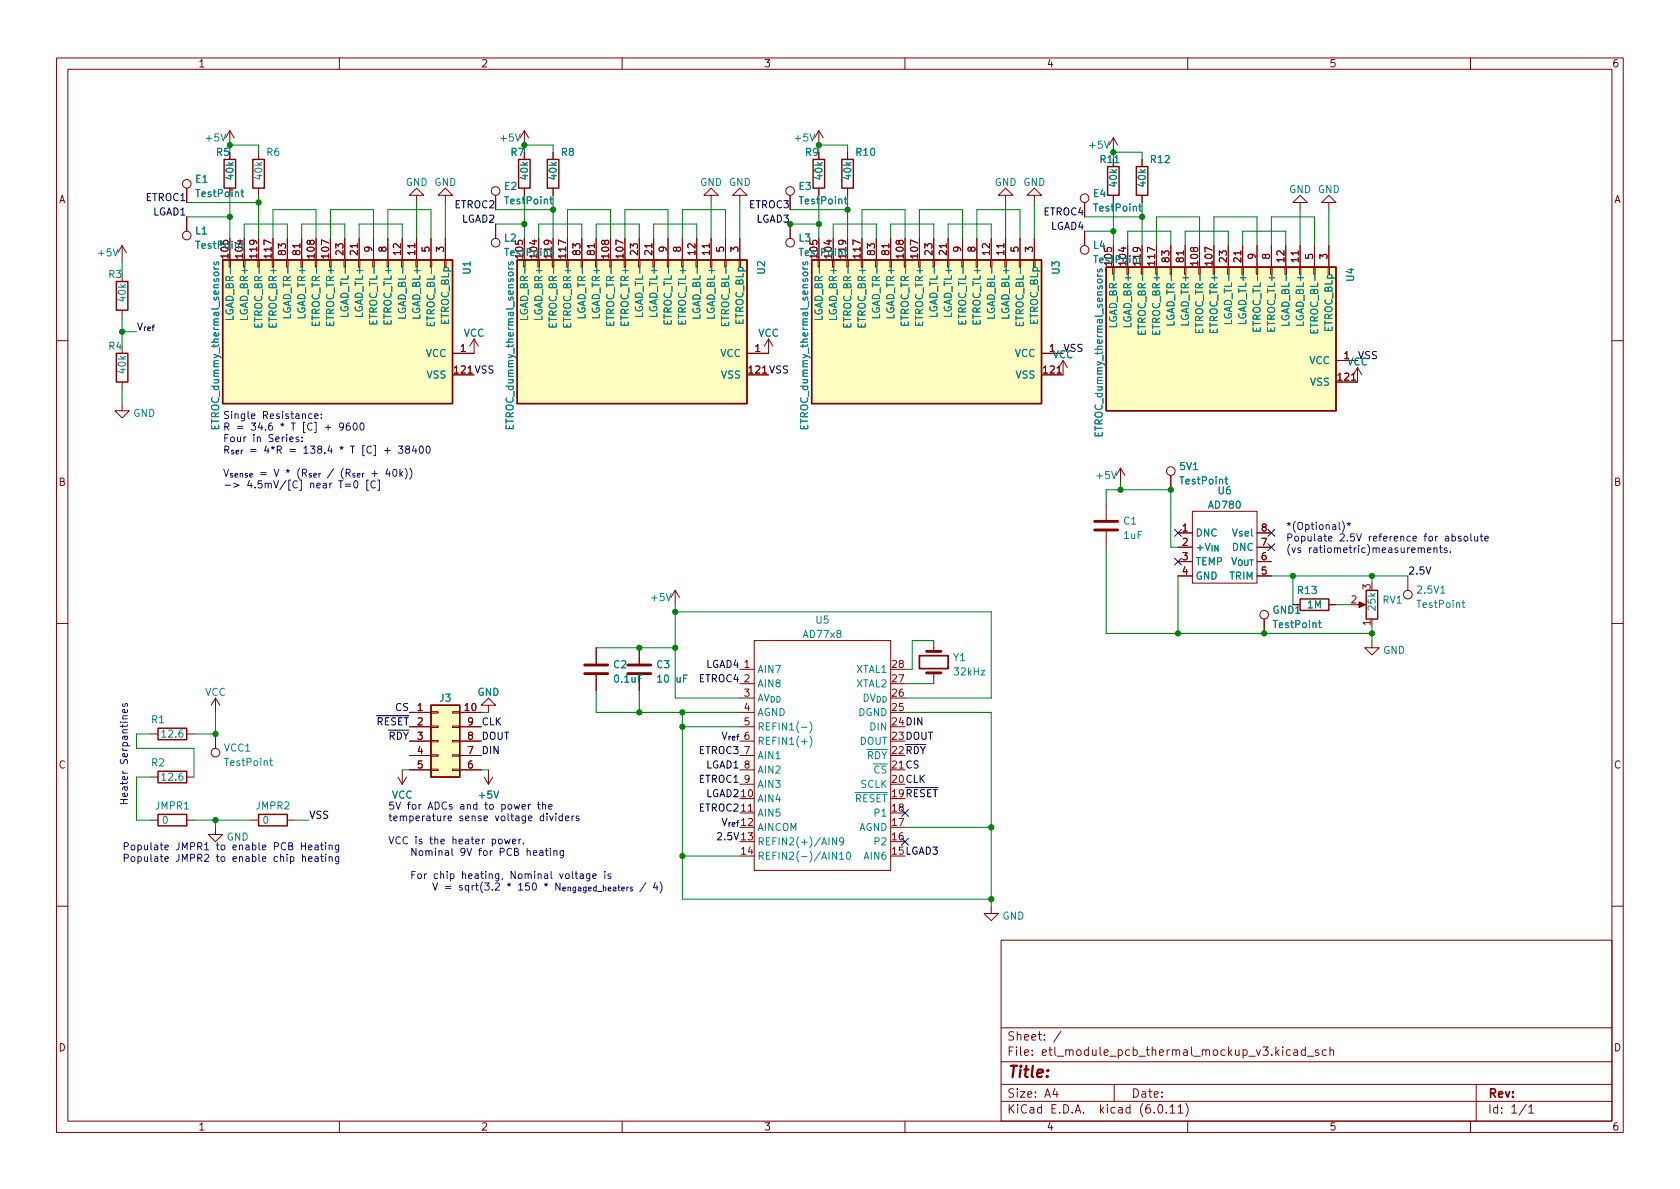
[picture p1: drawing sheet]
<svg xmlns="http://www.w3.org/2000/svg" width="297mm" height="210mm" viewBox="0 0 297 210" stroke-linecap="round" stroke-linejoin="round" font-family="sans-serif">
<g fill="none" stroke="#840000" stroke-width=".18">
<path d="M10 10.2h277v190.1h-277zM12 12.2h273v186.1h-273zM60 10.2v2M110 10.2v2M160 10.2v2M210 10.2v2M260 10.2v2M33 33.3v2.5M33 38.3v2.6M40.6 23.1v2.5M40.6 33.3v1.2M40.6 23.1l-.7 1.3"/>
<path d="M40.6 23.1l.8 1.3M45.7 26.9v1.3M45.7 33.3v1.2M73.7 34.5h1.2l-1.2-1.2-1.3 1.2h1.3v1.3M78.7 34.5h1.3l-1.3-1.2-1.2 1.2h1.2v1.3M87.6 34.5v2.6M87.6 39.6v2.6M92.7 23.1v2.5M92.7 33.3v1.2M92.7 23.1l-.8 1.3M92.7 23.1l.8 1.3M97.8 26.9v1.3"/>
<path d="M97.8 33.3v1.2M125.7 34.5h1.3l-1.3-1.2-1.2 1.2h1.2v1.3M130.8 34.5h1.3l-1.3-1.2-1.3 1.2h1.3v1.3M139.7 34.5v2.6M139.7 39.6v2.6M144.8 23.1v2.5M144.8 33.3v1.2M144.8 23.1l-.8 1.3M144.8 23.1l.7 1.3M149.9 26.9v1.3M149.9 33.3v1.2M177.8 34.5h1.3l-1.3-1.2-1.3 1.2h1.3v1.3"/>
<path d="M182.9 34.5h1.2l-1.2-1.2-1.3 1.2h1.3v1.3M191.8 35.8v2.5M196.8 24.4v2.5M196.8 34.5v1.3M196.8 24.4l-.7 1.2M196.8 24.4l.8 1.2M201.9 28.2v1.3M201.9 34.5v1.3M229.9 35.8h1.2l-1.2-1.3-1.3 1.3h1.3v1.3M234.9 35.8h1.3l-1.3-1.3-1.2 1.3h1.2v1.3M21.6 43.4v2.6M21.6 54.9v1.2"/>
<path d="M21.6 43.4l-.8 1.3M21.6 43.4l.8 1.3M40.5 46h.3v1.2h-.3zM40.6 42.2v3.8M42.4 42.4v.8l-.9-.3M43.1 46h.2v1.2h-.2zM43.2 42.2v3.8M45.6 46h.2v1.2h-.2zM45.7 42.2v3.8M47.9 43l-1.2-.6v.9M48.1 46h.3v1.2h-.3zM48.3 42.2v3.8"/>
<path d="M50.7 46h.2v1.2h-.2zM50.8 42.2v3.8M53 43.1v.7M53.2 46h.3v1.2h-.3zM53.3 42.2v3.8M55.8 46h.2v1.2h-.2zM55.9 42.2v3.8M58.1 43l-1.3-.6v.9M58.3 46h.2v1.2h-.2zM58.4 42.2v3.8M60.8 46h.3v1.2h-.3zM61 42.2v3.8"/>
<path d="M63.2 43.1v.7M63.4 46h.2v1.2h-.2zM63.5 42.2v3.8M65.9 46h.3v1.2h-.3zM66 42.2v3.8M68.5 46h.2v1.2h-.2zM68.6 42.2v3.8M71 46h.2v1.2h-.2zM71.1 42.2v3.8M73.3 43.1v.7M73.5 46h.3v1.2h-.3zM73.7 42.2v3.8"/>
<path d="M76.1 46h.2v1.2h-.2zM76.2 42.2v3.8M78.6 46h.3v1.2h-.3zM78.7 42.2v3.8M83.8 59.9v2.6h-3.8M83.8 59.9l-.7 1.3M83.8 59.9l.8 1.3M92.6 46h.2v1.2h-.2zM92.7 42.2v3.8M94.5 42.4v.8l-.9-.3M95.1 46h.3v1.2h-.3zM95.2 42.2v3.8"/>
<path d="M97.7 46h.2v1.2h-.2zM97.8 42.2v3.8M100 43l-1.3-.6v.9M100.2 46h.3v1.2h-.3zM100.3 42.2v3.8M102.7 46h.3v1.2h-.3zM102.9 42.2v3.8M105.1 43.1v.7M105.3 46h.2v1.2h-.2zM105.4 42.2v3.8M107.8 46h.3v1.2h-.3zM107.9 42.2v3.8"/>
<path d="M110.2 43l-1.3-.6v.9M110.4 46h.2v1.2h-.2zM110.5 42.2v3.8M112.9 46h.3v1.2h-.3zM113 42.2v3.8M115.3 43.1v.7M115.4 46h.3v1.2h-.3zM115.6 42.2v3.8M118 46h.2v1.2h-.2zM118.1 42.2v3.8M120.5 46h.3v1.2h-.3zM120.6 42.2v3.8"/>
<path d="M123.1 46h.2v1.2h-.2zM123.2 42.2v3.8M125.4 43.1v.7M125.6 46h.3v1.2h-.3zM125.7 42.2v3.8M128.1 46h.3v1.2h-.3zM128.3 42.2v3.8M130.7 46h.2v1.2h-.2zM130.8 42.2v3.8M135.9 59.9v2.6h-3.8M135.9 59.9l-.8 1.3M135.9 59.9l.8 1.3"/>
<path d="M144.7 46h.2v1.2h-.2zM144.8 42.2v3.8M146.6 42.4v.8l-.9-.3M147.2 46h.2v1.2h-.2zM147.3 42.2v3.8M149.7 46h.3v1.2h-.3zM149.9 42.2v3.8M152.1 43l-1.3-.6v.9M152.3 46h.2v1.2h-.2zM152.4 42.2v3.8M154.8 46h.3v1.2h-.3zM154.9 42.2v3.8"/>
<path d="M157.2 43.1v.7M157.4 46h.2v1.2h-.2zM157.5 42.2v3.8M159.9 46h.2v1.2h-.2zM160 42.2v3.8M162.2 43l-1.2-.6v.9M162.4 46h.3v1.2h-.3zM162.6 42.2v3.8M165 46h.2v1.2h-.2zM165.1 42.2v3.8M167.3 43.1v.7M167.5 46h.3v1.2h-.3z"/>
<path d="M167.6 42.2v3.8M170.1 46h.2v1.2h-.2zM170.2 42.2v3.8M172.6 46h.2v1.2h-.2zM172.7 42.2v3.8M175.1 46h.3v1.2h-.3zM175.3 42.2v3.8M177.5 43.1v.7M177.7 46h.2v1.2h-.2zM177.8 42.2v3.8M180.2 46h.3v1.2h-.3zM180.3 42.2v3.8"/>
<path d="M182.8 46h.2v1.2h-.2zM182.9 42.2v3.8M191.8 40.9v2.5M196.7 47.2h.3v1.3h-.3zM196.8 43.4v3.8M198.7 43.7v.8l-1-.3M199.3 47.2h.2v1.3h-.2zM199.4 43.4v3.8M201.8 47.2h.3v1.3h-.3zM201.9 43.4v3.8M204.2 44.2l-1.3-.5v.8M204.3 47.2h.3v1.3h-.3z"/>
<path d="M204.5 43.4v3.8M206.9 47.2h.2v1.3h-.2zM207 43.4v3.8M209.2 44.4v.7M209.4 47.2h.3v1.3h-.3zM209.5 43.4v3.8M212 47.2h.2v1.3h-.2zM212.1 43.4v3.8M214.3 44.2l-1.3-.5v.8M214.5 47.2h.3v1.3h-.3zM214.6 43.4v3.8M217 47.2h.3v1.3h-.3z"/>
<path d="M217.2 43.4v3.8M219.4 44.4v.7M219.6 47.2h.2v1.3h-.2zM219.7 43.4v3.8M222.1 47.2h.3v1.3h-.3zM222.2 43.4v3.8M224.7 47.2h.2v1.3h-.2zM224.8 43.4v3.8M227.2 47.2h.3v1.3h-.3zM227.3 43.4v3.8M229.6 44.4v.7M229.7 47.2h.3v1.3h-.3z"/>
<path d="M229.9 43.4v3.8M232.3 47.2h.2v1.3h-.2zM232.4 43.4v3.8M234.8 47.2h.3v1.3h-.3zM234.9 43.4v3.8M10 60.2h2M21.6 71.4v1.2h1.3l-1.3 1.3-1.3-1.3h1.3M21.6 67.6v1.2M80 66.3h3.8M132.1 66.3h3.8M184.1 62.5h3.9M186.9 66h.7"/>
<path d="M188 63.7v2.6h-3.9M188 63.7l-.8 1.3M188 63.7l.7 1.3M236.2 63.7h3.8M239 67.2h.7M240 65v2.6h-3.8M240 65l-.7 1.3M240 65l.8 1.3M285 60.2h2M195.6 89.1v2.8M195.6 94v2.8M198.1 82.8l-.7 1.3"/>
<path d="M198.1 82.8v2.5M198.1 82.8l.8 1.3M207 84.1v2.5M208.3 94.2h2.5M208.3 96.8h2.5M208.3 99.3h2.5M210.8 90.4h11.4v12.7h-11.4zM222.2 94.2h2.6M222.2 96.8h2.6M10 110.2h2M105.4 114.5v2.8M105.4 119.4v2.8"/>
<path d="M113 114.5v2.8M113 119.4v2.8M119.4 104.4l-.8 1.3M119.4 104.4v2.5M119.4 104.4l.7 1.3M130.8 118.4h2.5M133.3 113.3h24.2v40.6h-24.2zM157.5 118.4h2.5M165.1 113.3v1.9M165.1 119v1.9M208.3 101.8h2.5M222.2 101.8h2.6"/>
<path d="M223.5 109.5v2.5M228.6 106.9h1.3M234.9 106.9h1.3M240 106.9h1M242.6 113.3v1.2h1.2l-1.2 1.3-1.3-1.3h1.3M242.6 109.5v1.2M248.9 101.8v2.6M285 110.2h2M26.7 129.8h1.2M26.7 137.4h1.2M33 129.8h1.3M33 137.4h1.3"/>
<path d="M38.1 123.4v2.6M38.1 129.8v2.5M38.1 123.4l-.8 1.3M38.1 123.4l.8 1.3M70.4 137.4l.7 1.3M71.1 136.1v2.6M71.9 137.4l-.8 1.3M72.4 126h3.8M72.4 128.5h3.8M72.4 133.6h3.8M72.4 136.1h3.8M72.4 131.1h3.8"/>
<path d="M76.2 136h1.3v.3h-1.3zM76.2 133.5h1.3v.2h-1.3zM76.2 130.9h1.3v.3h-1.3zM76.2 128.4h1.3v.2h-1.3zM76.2 125.9h1.3v.2h-1.3zM80 136h1.3v.3h-1.3zM80 133.5h1.3v.2h-1.3zM80 130.9h1.3v.3h-1.3zM80 128.4h1.3v.2h-1.3zM80 125.9h1.3v.2h-1.3zM81.3 126h3.8M81.3 128.5h3.8"/>
<path d="M81.3 133.6h3.8M81.3 136.1h3.8M81.3 131.1h3.8M85.6 137.4l.8 1.3M86.4 124.7h1.2l-1.2-1.3-1.3 1.3h1.3v1.3M86.4 136.1v2.6M87.1 137.4l-.7 1.3M130.8 120.9h2.5M130.8 126h2.5M130.8 123.4h2.5M130.8 128.5h2.5M130.8 133.6h2.5"/>
<path d="M130.8 136.1h2.5M130.8 138.7h2.5M157.5 120.9h2.5M157.5 126h2.5M26.7 145h1.2M33 145h1.3M38.1 146.3v1.3h1.3l-1.3 1.2-1.3-1.2h1.3M44.4 145h1.3M50.8 145h1.3M130.8 141.2h2.5M130.8 143.8h2.5M130.8 148.8h2.5"/>
<path d="M130.8 151.4h2.5M132.3 143.4h.7M157.5 143.8h2.5M157.5 148.8h2.5M157.5 146.3h2.5M10 160.2h2M175.3 160.3v1.2h1.2l-1.2 1.3-1.3-1.3h1.3M177 166.3h108v32h-108zM285 160.2h2M60 198.3v2M110 198.3v2M160 198.3v2"/>
<path d="M177 194.8h108M177 191.8h108M177 187.8h108M177 181.8h108M182.5 186.5v.1M182.5 185.7v.1M184.6 183.8v.1M184.6 183v.1M187.6 182.4l-1.3 1.9M197 191.8v3M209.6 195.1a1.72 1.72 0 0 1 0 2.3M210 198.3v2"/>
<path d="M230.8 185.7l-.4-.1-.3 .3v.4l.1 .3h.6M230.8 185.1v1.5M231.1 186.8h1.2M233.1 185.7l-.3-.1-.2 .2v.3l.5 .1v.4h-.5M234.5 185.7l-.4-.1-.3 .3v.4l.1 .3h.6M235.1 185.8l.3-.2 .3 .1 .1 .9M235.1 185.1v1.5M260 198.3v2M261 191.8v6.5M270.3 195.8l.4-.5v1.5M270.3 196.8h.9"/>
<circle cx="33" cy="32.5" r=".76"/>
<circle cx="87.6" cy="33.8" r=".76"/>
<circle cx="139.7" cy="33.8" r=".76"/>
<circle cx="191.8" cy="35" r=".76"/>
<circle cx="33" cy="41.7" r=".76"/>
<circle cx="87.6" cy="42.9" r=".76"/>
<circle cx="139.7" cy="42.9" r=".76"/>
<circle cx="191.8" cy="44.2" r=".76"/>
<circle cx="207" cy="83.3" r=".76"/>
<circle cx="223.5" cy="108.7" r=".76"/>
<circle cx="248.9" cy="105.2" r=".76"/>
<circle cx="38.1" cy="133.1" r=".76"/>
</g>
<g fill="none" stroke="#840000" stroke-width=".25">
<path d="M39.6 28.2h2.1v5.1h-2.1zM44.7 28.2h2v5.1h-2zM91.7 28.2h2v5.1h-2zM96.8 28.2h2v5.1h-2zM143.8 28.2h2v5.1h-2zM148.8 28.2h2.1v5.1h-2.1zM195.8 29.5h2.1v5h-2.1zM200.9 29.5h2v5h-2zM20.6 49.8h2v5.1h-2zM39.4 46h40.6v25.4h-40.6zM91.4 46h40.7v25.4h-40.7zM143.5 46h40.6v25.4h-40.6z"/>
<path d="M195.6 47.2h40.6v25.4h-40.6zM20.6 62.5h2v5.1h-2zM229.9 105.9h5v2h-5zM241.6 104.4h2v5.1h-2zM27.9 128.8h5.1v2h-5.1zM27.9 136.4h5.1v2h-5.1zM76.2 124.7h5.1v12.7h-5.1zM27.9 144h5.1v2h-5.1zM45.7 144h5.1v2h-5.1z"/>
</g>
<g fill="#ffffc2" stroke="#ffffc2" stroke-width=".18">
<path d="M195.6 47.2h40.6v25.4h-40.6z"/>
<path d="M91.4 46h40.7v25.4h-40.7z"/>
<path d="M143.5 46h40.6v25.4h-40.6z"/>
<path d="M39.4 46h40.6v25.4h-40.6z"/>
<path d="M76.2 124.7h5.1v12.7h-5.1z"/>
</g>
<g fill="none" stroke="#008484" stroke-width=".18">
<path d="M39.1 23.7l.4 1.3 .4-1.3M42.6 33.9h.5M42.8 33.5v1.1l.3 .2M91.1 23.7l.5 1.3 .4-1.3M97.2 35.2h.5M97.4 34.8v1.1l.3 .2M143.2 23.7l.4 1.3 .5-1.3M149.3 35.2h.5M149.5 34.8v1.1l.3 .2M195.3 25l.4 1.2 .4-1.2M197.1 28.8h.7M201.4 36.5h.4"/>
<path d="M201.5 36.1v1l.3 .2M20 44l.4 1.3 .5-1.3M37.8 47.2l.3 .4M37.8 47.6h.9M37.9 48.2l.5-.1 .2 .1 .1 .3-.3 .3h-.3l-.3-.3zM37.9 46.4l-.1 .3 .2 .1h.2l.1-.4h.3v.4M40.7 47.4v.9M45.8 47.4v.9M71.2 47.4v.9M76.3 47.4v.9M89.9 47.2l.2 .4M89.9 47.6h.8"/>
<path d="M90 48.2l.5-.1 .2 .1v.3l-.2 .3h-.4l-.2-.3zM90 46.4l-.1 .3 .2 .1h.2l.1-.4h.3v.4M92.8 47.4v.9M97.9 47.4v.9M123.3 47.4v.9M128.4 47.4v.9M142 47.2l.2 .4M142 47.6h.8M142 48.2l.6-.1 .2 .1v.3l-.2 .3h-.4l-.2-.3zM142 46.4v.3l.1 .1h.2l.2-.4h.3v.4M144.9 47.4v.9M150 47.4v.9"/>
<path d="M175.4 47.4v.9M180.4 47.4v.9M194 48.5l.3 .3M194 48.8h.9M194.1 49.5l.5-.1 .2 .1 .1 .3-.3 .2h-.3l-.3-.2zM194.1 47.6l-.1 .3 .2 .2 .2-.1 .1-.4h.3v.5M196.9 48.6v1M202 48.6v1M227.4 48.6v1M232.5 48.6v1M196.5 83.4l.5 1.2 .4-1.2M216.6 84.7h.5"/>
<path d="M216.8 84.3v1.1l.3 .2M113.5 119.4h-.6v1.2M117.8 105l.4 1.2 .5-1.2M148.2 112l-.2-.2v-.2l.2-.1h.4l.1 .2-.1 .2-.5 .2-.1 .2v.2l.2 .2h.2l.3-.2v-.2l-.3-.3M173.5 118.5h.6l-.6 .9h.6M233.1 110.1h.5M233.3 109.7v1.1l.3 .2M254.8 104.9h.7M258.5 106.6h.5M258.7 106.2v1l.3 .2M32.2 129.1l-.3 .1a.86 .86 0 0 0 0 1.2l.4-.2 .1-.4-.3-.2h-.2l-.3 .2M32.2 136.7l-.3 .1a.86 .86 0 0 0 0 1.2l.4-.1 .1-.5-.3-.2h-.2l-.3 .2"/>
<path d="M47.7 134.5h.5M47.9 134.1v1.1l.3 .2M87.3 139.9l.5 1.3 .4-1.3M141.7 128.6h1M143.2 127.6a1.46 1.46 0 0 1 0 2M143.2 130.2a1.46 1.46 0 0 1 0 1.9M155.4 135.6a.6 .6 0 0 0-.8 .4 .6 .6 0 0 0 .6 .7l.2-.1M156.7 135.5l-.5-.1-.2 .2v.3l.5 .3 .2 .3-.3 .2h-.5M147.9 148.1v1.3l-.7-1.3v1.3M147.9 150.7v1.3l-.7-1.3v1.3M148.4 151l.4-.3v1.3M148.4 152h.8"/>
<path d="M149.2 148.7l-.3 .2h-.3l-.2-.2 .2-.5 .3-.1 .2 .2a.84 .84 0 0 1-.3 1.1h-.2M149.8 150.7h.2a.68 .68 0 0 1 .4 .6 .68 .68 0 0 1-.4 .7 .84 .84 0 0 1-.2-1.3zM151.2 140.2h1.2"/>
</g>
<path d="M162.6 115.9h5v2.3h-5z" fill="none" stroke="#840000" stroke-width=".3"/>
<path d="M193.5 93.7h4.1M193.5 92.2h4.1M103.4 119.1h4M103.4 117.6h4M111 119.1h4.1M111 117.6h4.1M163.8 119h2.6M163.8 115.2h2.6" fill="none" stroke="#840000" stroke-width=".51"/>
<path d="M240.3 106.4l1.1 .5-1.1 .5z" fill="#840000" stroke="#840000" stroke-width=".18"/>
<g fill="none" stroke="#0000c2" stroke-width=".18">
<path d="M44.5 73.6l.6-.1-.1-.3h-.4l-.1 .2v.6h.5M55.7 73.6l.6-.1-.1-.3h-.4l-.1 .2v.6h.5M56.8 73.9v.1M56.8 73.2v.2M60.7 75.3l-.2 .3-.4-.1-.1-.2 .1-.4 .4-.1 .2 .1a.84 .84 0 0 1-.3 1.2h-.3M62 78.9h.7M68 79.7h1M70.4 78.9h.8l-.4 .5 .4 .1v.5l-.2 .2-.6-.2M39.7 85.8h1M41.3 85.4l1 .4-1 .4M52.6 85.1a.6 .6 0 0 0-.9 .5 .6 .6 0 0 0 .6 .7l.3-.1M53 84.9h.3v1.8h-.3"/>
<path d="M60.7 82.8a1.46 1.46 0 0 0 0 1.9M68.5 82.9l-.3 .9h.8M234.9 95.2l.6-.1-.1-.2-.3-.1-.2 .2 .1 .6h.4M237.3 92.2a1.46 1.46 0 0 1 0 1.9M238.2 92.5l.3 .2 .3-.2M238.3 92.9l.2-.2 .2 .2M238.5 92.4v.3M249.8 95.2l.6-.1v-.2l-.4-.1-.2 .2 .1 .6h.5M252.4 97.3l.6-.1-.1-.3h-.3l-.2 .2v.6h.5M253.5 97l.2-.1h.3l.1 .8M253.5 96.9v.8M254.5 96.9h.5"/>
<path d="M254.7 96.4v1.1l.3 .2M255.8 96.9h-.3l-.2 .2 .1 .1 .4 .2v.3h-.5M256.4 97.6v.1M262.5 95.2l.6-.1v-.2l-.4-.1-.2 .2 .1 .6h.5M21.7 136.4l.2 .3M21.8 124.5l-.1 .3 .2 .1h.2l.1-.4h.3v.4M29.2 149.9l.6-.2-.1-.2-.4-.1-.1 .2v.6h.5M29.2 151.9l.6-.1-.1-.3h-.4l-.1 .2v.6h.5M76.5 156.1l.4 1.3 .5-1.3M78.9 144.3l-.4 .2M79.2 144.7l.6-.1v-.2l-.4-.1-.2 .2 .1 .6h.5M79.9 150v1.1l.2 .2"/>
<path d="M81.7 156.6h-.3l-.2 .1 .1 .2 .4 .1v.3h-.5M81.8 154.6l.2-.1 .3 .1v.8M81.8 154.1v1.3M84.6 150.4h.5M88.4 150.7l.6-.1 .2-.2-.1-.3-.7-.1v1.3M89.7 156.3l.3 .1 .3-.1M89.8 156.7l.2-.3 .2 .3M90 156.1v.3M91.1 154.1v1.3l-.7-1.3v1.3M91.7 156.5l.4-.4v1.3M91.7 157.4h.7M93.2 150.5l.2-.1 .3 .1 .1 .8"/>
<path d="M93.5 144.7l.6-.1-.1-.2-.4-.1-.1 .2v.6h.5M95 142.2h.5M96.2 156.3l.3 .1 .3-.1M96.4 156.7l.1-.3 .2 .3M99 154.5l.3 .9 .3-.9M99 156.1v1.3l-.7-1.3v1.3M99.5 157.2l.5-.1-.1-.2h-.2l-.2 .1 .1 .5h.3M102.3 144.4l-.3-.1-.1 .2v.2l.4 .1v.3h-.4M106.9 154.1v.1M106.9 154.5v.9M108 154.6l-.3-.1-.2 .2v.2l.5 .1v.3h-.5"/>
</g>
<g fill="none" stroke="#008400" stroke-width=".18">
<path d="M33 38.3h7.6M33 35.8h12.7M40.6 26.9v-1.3h5.1v1.3M40.6 34.5v7.7M45.7 34.5v7.7M73.7 35.8v6.4M78.7 35.8v6.4M87.6 39.6h5.1M87.6 37.1h10.2M92.7 26.9v-1.3h5.1v1.3M92.7 34.5v7.7M97.8 34.5v7.7"/>
<path d="M125.7 35.8v6.4M130.8 35.8v6.4M139.7 37.1h10.2M139.7 39.6h5.1M144.8 26.9v-1.3h5.1v1.3M144.8 34.5v7.7M149.9 34.5v7.7M177.8 35.8v6.4M182.9 35.8v6.4M191.8 38.3h10.1M196.8 28.2v-1.3h5.1v1.3M196.8 35.8v7.6"/>
<path d="M201.9 35.8v7.6M229.9 37.1v6.3M234.9 37.1v6.3M21.6 46v2.5M21.6 56.1v5.1M21.6 58.7h2.5M43.2 42.2v-2.6h7.6v2.6M48.3 42.2v-5.1h7.6v5.1M53.3 42.2v-2.6h7.7v2.6M58.4 42.2v-5.1h7.6v5.1M63.5 42.2v-2.6h7.6v2.6M68.6 42.2v-5.1h7.6v5.1"/>
<path d="M95.2 42.2v-2.6h7.7v2.6M100.3 42.2v-5.1h7.6v5.1M105.4 42.2v-2.6h7.6v2.6M110.5 42.2v-5.1h7.6v5.1M115.6 42.2v-2.6h7.6v2.6M120.6 42.2v-5.1h7.7v5.1M147.3 42.2v-2.6h7.6v2.6M152.4 42.2v-5.1h7.6v5.1M157.5 42.2v-2.6h7.6v2.6M162.6 42.2v-5.1h7.6v5.1M167.6 42.2v-2.6h7.7v2.6M172.7 42.2v-5.1h7.6v5.1"/>
<path d="M191.8 40.9h5M199.4 43.4v-2.5h7.6v2.5M204.5 43.4v-5.1h7.6v5.1M209.5 43.4v-2.5h7.7v2.5M214.6 43.4v-5.1h7.6v5.1M219.7 43.4v-2.5h7.6v2.5M224.8 43.4v-5.1h7.6v5.1M21.6 68.8v2.6M195.6 89.1v-2.5h11.4v10.2h1.3M195.6 96.8v15.2h47M198.1 85.3v1.3M105.4 114.5h14"/>
<path d="M119.4 108.2h55.9v15.2h-15.3M119.4 106.9v16.5h11.4M165.1 113.3h-3.8v5.1h-1.3M208.3 101.8v10.2M224.8 101.8h24.1M228.6 101.8v5.1M236.2 106.9h2.6M242.6 101.8v1.3M242.6 110.7v2.6M26.7 129.8h-2.6v2.5h10.2v5.1M26.7 137.4h-2.6v7.6h2.6M38.1 126v3.8h-3.8"/>
<path d="M71.1 136.1h1.3M85.1 126h1.3M85.1 136.1h1.3M105.4 122.2v3.8h25.4M113 122.2v3.8M120.6 126v33h54.7M120.6 128.5h10.2M160 126h15.3v34.3M160 120.9h5.1M34.3 145h10.1M38.1 145v1.3M52.1 145h2.5"/>
<path d="M120.6 151.4h10.2M160 146.3h15.3"/>
</g>
<path d="M207.7 98.7l1.2 1.2M207.7 93.6l1.2 1.2M208.9 98.7l-1.2 1.2M208.9 93.6l-1.2 1.2M224.2 96.2l1.2 1.2M224.2 93.6l1.2 1.2M225.4 96.2l-1.2 1.2M225.4 93.6l-1.2 1.2M159.4 143.1l1.2 1.3M159.4 148.2l1.2 1.2M160.6 143.1l-1.2 1.3M160.6 148.2l-1.2 1.2" fill="none" stroke="#000084" stroke-width=".18"/>
<g fill="#008400" stroke="#008400" stroke-width=".18">
<circle cx="175.3" cy="159" r=".46"/>
<circle cx="175.3" cy="146.3" r=".46"/>
<circle cx="149.9" cy="37.1" r=".46"/>
<circle cx="139.7" cy="39.6" r=".46"/>
<circle cx="144.8" cy="39.6" r=".46"/>
<circle cx="144.8" cy="25.6" r=".46"/>
<circle cx="208.3" cy="112" r=".46"/>
<circle cx="223.5" cy="112" r=".46"/>
<circle cx="228.6" cy="101.8" r=".46"/>
<circle cx="207" cy="86.6" r=".46"/>
<circle cx="242.6" cy="101.8" r=".46"/>
<circle cx="198.1" cy="86.6" r=".46"/>
<circle cx="242.6" cy="112" r=".46"/>
<circle cx="201.9" cy="38.3" r=".46"/>
<circle cx="196.8" cy="40.9" r=".46"/>
<circle cx="196.8" cy="26.9" r=".46"/>
<circle cx="40.6" cy="25.6" r=".46"/>
<circle cx="45.7" cy="35.8" r=".46"/>
<circle cx="92.7" cy="25.6" r=".46"/>
<circle cx="38.1" cy="145" r=".46"/>
<circle cx="38.1" cy="129.8" r=".46"/>
<circle cx="113" cy="126" r=".46"/>
<circle cx="113" cy="114.5" r=".46"/>
<circle cx="119.4" cy="108.2" r=".46"/>
<circle cx="119.4" cy="114.5" r=".46"/>
<circle cx="97.8" cy="37.1" r=".46"/>
<circle cx="92.7" cy="39.6" r=".46"/>
<circle cx="120.6" cy="151.4" r=".46"/>
<circle cx="120.6" cy="126" r=".46"/>
<circle cx="120.6" cy="128.5" r=".46"/>
<circle cx="21.6" cy="58.7" r=".46"/>
<circle cx="40.6" cy="38.3" r=".46"/>
</g>
<text font-size="2.8" fill="#840000" x="178" y="191.2">Title:</text>
<g font-size="2.1" fill="#840000">
<text x="178" y="184.5">Sheet:</text>
<text x="178" y="187.2">File:</text>
<text x="184.4" y="187.2">etl_module_pcb_thermal_mockup_v3.kicad_sch</text>
<text x="178" y="197.4">KiCad</text>
<text x="178" y="194.6">Size:</text>
<text x="184.7" y="194.6">A4</text>
<text x="185.7" y="197.4">E.D.A.</text>
<text x="194.6" y="197.4">kicad</text>
<text x="200" y="194.6">Date:</text>
<text x="201.8" y="197.4">(6.0.11)</text>
<text x="263" y="194.6">Rev:</text>
<text x="263" y="197.4">Id:</text>
<text x="267.1" y="197.4">1/1</text>
</g>
<g font-size="1.8" fill="#840000">
<text x="35" y="12.3">1</text>
<text x="85" y="12.3">2</text>
<text x="135" y="12.3">3</text>
<text x="185" y="12.3">4</text>
<text x="235" y="12.3">5</text>
<text x="285" y="12.3">6</text>
<text x="38.1" y="27.9">R5</text>
<text x="90.2" y="27.9">R7</text>
<text x="142.2" y="27.9">R9</text>
<text x="194.3" y="29.2">R11</text>
<text x="10.4" y="36.3">A</text>
<text x="285.4" y="36.3">A</text>
<text x="45.5" y="46" transform="rotate(-90 45.5 46)">119</text>
<text x="48" y="46" transform="rotate(-90 48 46)">117</text>
<text x="50.5" y="45.3" transform="rotate(-90 50.5 45.3)">83</text>
<text x="53.1" y="45.3" transform="rotate(-90 53.1 45.3)">81</text>
<text x="55.6" y="46" transform="rotate(-90 55.6 46)">108</text>
<text x="58.2" y="46" transform="rotate(-90 58.2 46)">107</text>
<text x="60.7" y="45.3" transform="rotate(-90 60.7 45.3)">23</text>
<text x="63.2" y="45.3" transform="rotate(-90 63.2 45.3)">21</text>
<text x="65.8" y="44.7" transform="rotate(-90 65.8 44.7)">9</text>
<text x="68.3" y="44.7" transform="rotate(-90 68.3 44.7)">8</text>
<text x="70.9" y="45.3" transform="rotate(-90 70.9 45.3)">12</text>
<text x="73.4" y="45.3" transform="rotate(-90 73.4 45.3)">11</text>
<text x="75.9" y="44.7" transform="rotate(-90 75.9 44.7)">5</text>
<text x="78.5" y="44.7" transform="rotate(-90 78.5 44.7)">3</text>
<text x="100.1" y="46" transform="rotate(-90 100.1 46)">117</text>
<text x="102.6" y="45.3" transform="rotate(-90 102.6 45.3)">83</text>
<text x="105.2" y="45.3" transform="rotate(-90 105.2 45.3)">81</text>
<text x="107.7" y="46" transform="rotate(-90 107.7 46)">108</text>
<text x="110.2" y="46" transform="rotate(-90 110.2 46)">107</text>
<text x="112.8" y="45.3" transform="rotate(-90 112.8 45.3)">23</text>
<text x="115.3" y="45.3" transform="rotate(-90 115.3 45.3)">21</text>
<text x="117.9" y="44.7" transform="rotate(-90 117.9 44.7)">9</text>
<text x="120.4" y="44.7" transform="rotate(-90 120.4 44.7)">8</text>
<text x="122.9" y="45.3" transform="rotate(-90 122.9 45.3)">12</text>
<text x="125.5" y="45.3" transform="rotate(-90 125.5 45.3)">11</text>
<text x="128" y="44.7" transform="rotate(-90 128 44.7)">5</text>
<text x="130.6" y="44.7" transform="rotate(-90 130.6 44.7)">3</text>
<text x="152.1" y="46" transform="rotate(-90 152.1 46)">117</text>
<text x="154.7" y="45.3" transform="rotate(-90 154.7 45.3)">83</text>
<text x="157.2" y="45.3" transform="rotate(-90 157.2 45.3)">81</text>
<text x="159.8" y="46" transform="rotate(-90 159.8 46)">108</text>
<text x="162.3" y="46" transform="rotate(-90 162.3 46)">107</text>
<text x="164.8" y="45.3" transform="rotate(-90 164.8 45.3)">23</text>
<text x="167.4" y="45.3" transform="rotate(-90 167.4 45.3)">21</text>
<text x="169.9" y="44.7" transform="rotate(-90 169.9 44.7)">9</text>
<text x="172.5" y="44.7" transform="rotate(-90 172.5 44.7)">8</text>
<text x="175" y="45.3" transform="rotate(-90 175 45.3)">12</text>
<text x="177.5" y="45.3" transform="rotate(-90 177.5 45.3)">11</text>
<text x="180.1" y="44.7" transform="rotate(-90 180.1 44.7)">5</text>
<text x="182.6" y="44.7" transform="rotate(-90 182.6 44.7)">3</text>
<text x="204.2" y="47.2" transform="rotate(-90 204.2 47.2)">117</text>
<text x="206.8" y="46.6" transform="rotate(-90 206.8 46.6)">83</text>
<text x="209.3" y="46.6" transform="rotate(-90 209.3 46.6)">81</text>
<text x="211.8" y="47.2" transform="rotate(-90 211.8 47.2)">108</text>
<text x="214.4" y="47.2" transform="rotate(-90 214.4 47.2)">107</text>
<text x="216.9" y="46.6" transform="rotate(-90 216.9 46.6)">23</text>
<text x="219.5" y="46.6" transform="rotate(-90 219.5 46.6)">21</text>
<text x="222" y="46" transform="rotate(-90 222 46)">9</text>
<text x="224.5" y="46" transform="rotate(-90 224.5 46)">8</text>
<text x="227.1" y="46.6" transform="rotate(-90 227.1 46.6)">12</text>
<text x="229.6" y="46.6" transform="rotate(-90 229.6 46.6)">11</text>
<text x="232.2" y="46" transform="rotate(-90 232.2 46)">5</text>
<text x="234.7" y="46" transform="rotate(-90 234.7 46)">3</text>
<text x="81.2" y="62.2">1</text>
<text x="133.3" y="62.2">1</text>
<text x="185.4" y="62.2">1</text>
<text x="237.4" y="63.5">1</text>
<text x="80" y="66">121 VSS</text>
<text x="80" y="66">121</text>
<text x="132.1" y="66">121 VSS</text>
<text x="132.1" y="66">121</text>
<text x="184.2" y="66">121</text>
<text x="236.2" y="67.3">121</text>
<text x="10.3" y="86.3">B</text>
<text x="285.3" y="86.3">B</text>
<text x="208.9" y="94">1</text>
<text x="222.8" y="94">8</text>
<text x="208.9" y="96.5">2</text>
<text x="208.9" y="99.1">3</text>
<text x="208.9" y="101.6">4</text>
<text x="222.8" y="101.6">5</text>
<text x="222.8" y="99.1">6</text>
<text x="222.8" y="96.5">7</text>
<text x="238.7" y="106.7">2</text>
<text x="242.3" y="104.4" transform="rotate(-90 242.3 104.4)">3</text>
<text x="242.3" y="110.8" transform="rotate(-90 242.3 110.8)">1</text>
<text x="131.4" y="118.1">1</text>
<text x="157.5" y="118.1">28</text>
<text x="73.6" y="125.7">1</text>
<text x="81.9" y="125.7">10</text>
<text x="131.4" y="120.6">2</text>
<text x="131.4" y="123.2">3</text>
<text x="131.4" y="125.7">4</text>
<text x="157.5" y="125.7">25</text>
<text x="157.5" y="123.2">26</text>
<text x="157.5" y="120.6">27</text>
<text x="73.6" y="128.3">2</text>
<text x="73.6" y="130.8">3</text>
<text x="82.5" y="130.8">8</text>
<text x="82.5" y="128.3">9</text>
<text x="131.4" y="128.3">5</text>
<text x="131.4" y="130.8">6</text>
<text x="10.3" y="136.3">C</text>
<text x="73.6" y="133.3">4</text>
<text x="73.6" y="135.9">5</text>
<text x="82.5" y="135.9">6</text>
<text x="82.5" y="133.3">7</text>
<text x="131.4" y="133.3">7</text>
<text x="131.4" y="135.9">8</text>
<text x="285.3" y="136.3">C</text>
<text x="131.4" y="138.4">9</text>
<text x="151.1" y="142.2">~{RESET}</text>
<text x="157.5" y="143.5">18</text>
<text x="157.5" y="148.6">16</text>
<text x="157.5" y="146">17</text>
<text x="130.8" y="151.1">14</text>
<text x="10.3" y="186.3">D</text>
<text x="285.3" y="186.3">D</text>
<text x="35" y="200.3">1</text>
<text x="85" y="200.3">2</text>
<text x="135" y="200.3">3</text>
<text x="185" y="200.3">4</text>
<text x="235" y="200.3">5</text>
<text x="285" y="200.3">6</text>
</g>
<g font-size="1.8" fill="#008484">
<text x="36.1" y="25.4">+5V</text>
<text x="47" y="27.9">R6</text>
<text x="88.2" y="25.4">+5V</text>
<text x="99.1" y="27.9">R8</text>
<text x="140.2" y="25.4">+5V</text>
<text x="151.1" y="27.9">R10</text>
<text x="192.3" y="26.7">+5V</text>
<text x="203.2" y="29.2">R12</text>
<text x="34.4" y="32.7">E1</text>
<text x="34.4" y="35.2">TestPoint</text>
<text x="41.7" y="32" transform="rotate(-90 41.7 32)">40k</text>
<text x="46.7" y="32" transform="rotate(-90 46.7 32)">40k</text>
<text x="71.6" y="33.3">GND GND</text>
<text x="89" y="34">E2</text>
<text x="93.7" y="32" transform="rotate(-90 93.7 32)">40k</text>
<text x="98.8" y="32" transform="rotate(-90 98.8 32)">40k</text>
<text x="123.7" y="33.3">GND GND</text>
<text x="141.1" y="34">E3</text>
<text x="145.8" y="32" transform="rotate(-90 145.8 32)">40k</text>
<text x="150.9" y="32" transform="rotate(-90 150.9 32)">40k</text>
<text x="175.8" y="33.3">GND GND</text>
<text x="193.2" y="35.2">E4</text>
<text x="197.9" y="33.3" transform="rotate(-90 197.9 33.3)">40k</text>
<text x="203" y="33.3" transform="rotate(-90 203 33.3)">40k</text>
<text x="227.9" y="34.5">GND GND</text>
<text x="34.4" y="41.8">L1</text>
<text x="89" y="36.5">TestPoint</text>
<text x="141.1" y="36.5">TestPoint</text>
<text x="193.2" y="37.8">TestPoint</text>
<text x="17" y="45.7">+5V</text>
<text x="34.4" y="44.4">TestPoint</text>
<text x="40.4" y="46" transform="rotate(-90 40.4 46)">105</text>
<text x="42.9" y="46" transform="rotate(-90 42.9 46)">104</text>
<text x="89" y="43.1">L2</text>
<text x="89" y="45.6">TestPoint</text>
<text x="92.5" y="46" transform="rotate(-90 92.5 46)">105</text>
<text x="95" y="46" transform="rotate(-90 95 46)">104</text>
<text x="97.5" y="46" transform="rotate(-90 97.5 46)">119</text>
<text x="141.1" y="43.1">L3</text>
<text x="141.1" y="45.6">TestPoint</text>
<text x="144.5" y="46" transform="rotate(-90 144.5 46)">105</text>
<text x="147.1" y="46" transform="rotate(-90 147.1 46)">104</text>
<text x="149.6" y="46" transform="rotate(-90 149.6 46)">119</text>
<text x="193.2" y="44.4">L4</text>
<text x="193.2" y="46.9">TestPoint</text>
<text x="196.6" y="47.2" transform="rotate(-90 196.6 47.2)">105</text>
<text x="199.1" y="47.2" transform="rotate(-90 199.1 47.2)">104</text>
<text x="201.7" y="47.2" transform="rotate(-90 201.7 47.2)">119</text>
<text x="19.1" y="49.5">R3</text>
<text x="22.6" y="53.6" transform="rotate(-90 22.6 53.6)">40k</text>
<text x="83.6" y="48.7" transform="rotate(-90 83.6 48.7)">U1</text>
<text x="135.6" y="48.7" transform="rotate(-90 135.6 48.7)">U2</text>
<text x="187.7" y="48.7" transform="rotate(-90 187.7 48.7)">U3</text>
<text x="239.8" y="49.9" transform="rotate(-90 239.8 49.9)">U4</text>
<text x="41.7" y="56.9" transform="rotate(-90 41.7 56.9)">LGAD_BR-</text>
<text x="44.2" y="56.9" transform="rotate(-90 44.2 56.9)">LGAD_BR+</text>
<text x="46.7" y="58.2" transform="rotate(-90 46.7 58.2)">ETROC_BR-</text>
<text x="49.3" y="58.2" transform="rotate(-90 49.3 58.2)">ETROC_BR+</text>
<text x="51.8" y="56.6" transform="rotate(-90 51.8 56.6)">LGAD_TR-</text>
<text x="54.4" y="56.6" transform="rotate(-90 54.4 56.6)">LGAD_TR+</text>
<text x="56.9" y="57.9" transform="rotate(-90 56.9 57.9)">ETROC_TR-</text>
<text x="59.4" y="57.9" transform="rotate(-90 59.4 57.9)">ETROC_TR+</text>
<text x="62" y="56.3" transform="rotate(-90 62 56.3)">LGAD_TL-</text>
<text x="64.5" y="56.3" transform="rotate(-90 64.5 56.3)">LGAD_TL+</text>
<text x="67.1" y="57.7" transform="rotate(-90 67.1 57.7)">ETROC_TL-</text>
<text x="69.6" y="57.7" transform="rotate(-90 69.6 57.7)">ETROC_TL+</text>
<text x="72.1" y="56.6" transform="rotate(-90 72.1 56.6)">LGAD_BL-</text>
<text x="74.7" y="56.6" transform="rotate(-90 74.7 56.6)">LGAD_BL+</text>
<text x="77.2" y="58" transform="rotate(-90 77.2 58)">ETROC_BL-</text>
<text x="79.8" y="57.5" transform="rotate(-90 79.8 57.5)">ETROC_BLp</text>
<text x="81.9" y="59.9">VCC</text>
<text x="93.7" y="56.9" transform="rotate(-90 93.7 56.9)">LGAD_BR-</text>
<text x="96.3" y="56.9" transform="rotate(-90 96.3 56.9)">LGAD_BR+</text>
<text x="98.8" y="58.2" transform="rotate(-90 98.8 58.2)">ETROC_BR-</text>
<text x="101.4" y="58.2" transform="rotate(-90 101.4 58.2)">ETROC_BR+</text>
<text x="103.9" y="56.6" transform="rotate(-90 103.9 56.6)">LGAD_TR-</text>
<text x="106.4" y="56.6" transform="rotate(-90 106.4 56.6)">LGAD_TR+</text>
<text x="109" y="57.9" transform="rotate(-90 109 57.9)">ETROC_TR-</text>
<text x="111.5" y="57.9" transform="rotate(-90 111.5 57.9)">ETROC_TR+</text>
<text x="114.1" y="56.3" transform="rotate(-90 114.1 56.3)">LGAD_TL-</text>
<text x="116.6" y="56.3" transform="rotate(-90 116.6 56.3)">LGAD_TL+</text>
<text x="119.1" y="57.7" transform="rotate(-90 119.1 57.7)">ETROC_TL-</text>
<text x="121.7" y="57.7" transform="rotate(-90 121.7 57.7)">ETROC_TL+</text>
<text x="124.2" y="56.6" transform="rotate(-90 124.2 56.6)">LGAD_BL-</text>
<text x="126.8" y="56.6" transform="rotate(-90 126.8 56.6)">LGAD_BL+</text>
<text x="129.3" y="58" transform="rotate(-90 129.3 58)">ETROC_BL-</text>
<text x="131.8" y="57.5" transform="rotate(-90 131.8 57.5)">ETROC_BLp</text>
<text x="134" y="59.9">VCC</text>
<text x="145.8" y="56.9" transform="rotate(-90 145.8 56.9)">LGAD_BR-</text>
<text x="148.3" y="56.9" transform="rotate(-90 148.3 56.9)">LGAD_BR+</text>
<text x="150.9" y="58.2" transform="rotate(-90 150.9 58.2)">ETROC_BR-</text>
<text x="153.4" y="58.2" transform="rotate(-90 153.4 58.2)">ETROC_BR+</text>
<text x="156" y="56.6" transform="rotate(-90 156 56.6)">LGAD_TR-</text>
<text x="158.5" y="56.6" transform="rotate(-90 158.5 56.6)">LGAD_TR+</text>
<text x="161" y="57.9" transform="rotate(-90 161 57.9)">ETROC_TR-</text>
<text x="163.6" y="57.9" transform="rotate(-90 163.6 57.9)">ETROC_TR+</text>
<text x="166.1" y="56.3" transform="rotate(-90 166.1 56.3)">LGAD_TL-</text>
<text x="168.7" y="56.3" transform="rotate(-90 168.7 56.3)">LGAD_TL+</text>
<text x="171.2" y="57.7" transform="rotate(-90 171.2 57.7)">ETROC_TL-</text>
<text x="173.7" y="57.7" transform="rotate(-90 173.7 57.7)">ETROC_TL+</text>
<text x="176.3" y="56.6" transform="rotate(-90 176.3 56.6)">LGAD_BL-</text>
<text x="178.8" y="56.6" transform="rotate(-90 178.8 56.6)">LGAD_BL+</text>
<text x="181.4" y="58" transform="rotate(-90 181.4 58)">ETROC_BL-</text>
<text x="183.9" y="57.5" transform="rotate(-90 183.9 57.5)">ETROC_BLp</text>
<text x="197.9" y="58.1" transform="rotate(-90 197.9 58.1)">LGAD_BR-</text>
<text x="200.4" y="58.1" transform="rotate(-90 200.4 58.1)">LGAD_BR+</text>
<text x="203" y="59.5" transform="rotate(-90 203 59.5)">ETROC_BR-</text>
<text x="205.5" y="59.5" transform="rotate(-90 205.5 59.5)">ETROC_BR+</text>
<text x="208" y="57.8" transform="rotate(-90 208 57.8)">LGAD_TR-</text>
<text x="210.6" y="57.8" transform="rotate(-90 210.6 57.8)">LGAD_TR+</text>
<text x="213.1" y="59.2" transform="rotate(-90 213.1 59.2)">ETROC_TR-</text>
<text x="215.7" y="59.2" transform="rotate(-90 215.7 59.2)">ETROC_TR+</text>
<text x="218.2" y="57.6" transform="rotate(-90 218.2 57.6)">LGAD_TL-</text>
<text x="220.7" y="57.6" transform="rotate(-90 220.7 57.6)">LGAD_TL+</text>
<text x="223.3" y="58.9" transform="rotate(-90 223.3 58.9)">ETROC_TL-</text>
<text x="225.8" y="58.9" transform="rotate(-90 225.8 58.9)">ETROC_TL+</text>
<text x="228.4" y="57.9" transform="rotate(-90 228.4 57.9)">LGAD_BL-</text>
<text x="230.9" y="57.9" transform="rotate(-90 230.9 57.9)">LGAD_BL+</text>
<text x="233.4" y="59.2" transform="rotate(-90 233.4 59.2)">ETROC_BL-</text>
<text x="236" y="58.8" transform="rotate(-90 236 58.8)">ETROC_BLp</text>
<text x="19.1" y="62.2">R4</text>
<text x="75.2" y="63.5">VCC</text>
<text x="127.3" y="63.5">VCC</text>
<text x="179.4" y="63.5">VCC</text>
<text x="186.1" y="63.7">VCC</text>
<text x="231.4" y="64.8">VCC</text>
<text x="238.1" y="65">VCC</text>
<text x="22.6" y="66.3" transform="rotate(-90 22.6 66.3)">40k</text>
<text x="75.3" y="67.3">VSS</text>
<text x="127.4" y="67.3">VSS</text>
<text x="179.5" y="67.3">VSS</text>
<text x="231.5" y="68.6">VSS</text>
<text x="23.5" y="74.1">GND</text>
<text x="39.1" y="76.2" transform="rotate(-90 39.1 76.2)">ETROC_dummy_thermal_sensors</text>
<text x="91.2" y="76.2" transform="rotate(-90 91.2 76.2)">ETROC_dummy_thermal_sensors</text>
<text x="143.3" y="76.2" transform="rotate(-90 143.3 76.2)">ETROC_dummy_thermal_sensors</text>
<text x="195.3" y="77.5" transform="rotate(-90 195.3 77.5)">ETROC_dummy_thermal_sensors</text>
<text x="208.4" y="83.5">5V1</text>
<text x="193.6" y="85.1">+5V</text>
<text x="208.4" y="86">TestPoint</text>
<text x="215.2" y="87.8">U6</text>
<text x="198.5" y="93.1">C1</text>
<text x="198.5" y="95.7">1uF</text>
<text x="211.3" y="95.3">DNC</text>
<text x="213.5" y="90.3">AD780</text>
<text x="217.7" y="95.3">Vsel</text>
<text x="211.3" y="97.8">+V_{IN}DNC</text>
<text x="211.3" y="100.3">TEMP</text>
<text x="217.6" y="100.3">V_{OUT}</text>
<text x="114.8" y="106.7">+5V</text>
<text x="211.3" y="102.9">GND</text>
<text x="217.3" y="102.9">TRIM</text>
<text x="229.2" y="105.4">R13</text>
<text x="231" y="108">1M</text>
<text x="244.4" y="107.1">RV1</text>
<text x="250.3" y="105.3">2.5V1</text>
<text x="250.3" y="107.9">TestPoint</text>
<text x="141.8" y="113.2">AD77x8</text>
<text x="144.1" y="110.7">U5</text>
<text x="224.9" y="108.9">GND1</text>
<text x="224.9" y="111.4">TestPoint</text>
<text x="243.6" y="108.2" transform="rotate(-90 243.6 108.2)">25k</text>
<text x="108.3" y="118.5">C2</text>
<text x="116" y="118.5">C3</text>
<text x="133.9" y="119.4">AIN7</text>
<text x="151.3" y="119.4">XTAL1</text>
<text x="168.4" y="117.3">Y1</text>
<text x="168.4" y="119.8">32kHz</text>
<text x="244.5" y="116">GND</text>
<text x="36.2" y="123.4">VCC</text>
<text x="77.6" y="124.5">J3</text>
<text x="84.3" y="123.4">GND</text>
<text x="108.3" y="121.1">0.1uF</text>
<text x="116" y="121.1">10</text>
<text x="119.5" y="121.1">uF</text>
<text x="133.9" y="121.9">AIN8</text>
<text x="133.9" y="124.5">AV_{DD}</text>
<text x="151.3" y="121.9">XTAL2</text>
<text x="152.4" y="124.5">DV_{DD}</text>
<text x="26.6" y="128.3">R1</text>
<text x="28.3" y="130.8">12.6</text>
<text x="133.9" y="127">AGND</text>
<text x="133.9" y="129.5">REFIN1(-)</text>
<text x="151.7" y="127">DGND</text>
<text x="153.6" y="129.5">DIN</text>
<text x="26.6" y="135.9">R2</text>
<text x="39.5" y="133.3">VCC1</text>
<text x="39.5" y="135.8">TestPoint</text>
<text x="133.9" y="132.1">REFIN1(+)</text>
<text x="133.9" y="134.6">AIN1</text>
<text x="133.9" y="137.2">AIN2</text>
<text x="151.9" y="132.1">DOUT</text>
<text x="153.2" y="134.6">~{RDY}</text>
<text x="27.3" y="143.5">JMPR1</text>
<text x="28.3" y="138.4">12.6</text>
<text x="45.1" y="143.5">JMPR2</text>
<text x="69.2" y="141.6">VCC</text>
<text x="84.3" y="141.6">+5V</text>
<text x="133.9" y="142.2">AIN4</text>
<text x="133.9" y="139.7">AIN3</text>
<text x="152" y="139.7">SCLK</text>
<text x="28.5" y="146.1">0</text>
<text x="40" y="149">GND</text>
<text x="46.3" y="146.1">0</text>
<text x="133.9" y="144.8">AIN5</text>
<text x="133.9" y="147.3">AINCOM</text>
<text x="133.9" y="149.9">REFIN2(+)/AIN9</text>
<text x="151.9" y="147.3">AGND</text>
<text x="154.3" y="149.9">P2</text>
<text x="154.3" y="144.8">P1</text>
<text x="133.9" y="152.4">REFIN2(-)/AIN10</text>
<text x="152.6" y="152.4">AIN6</text>
<text x="177.2" y="163">GND</text>
</g>
<g font-size="1.8">
<text x="25.7" y="35.5">ETROC1</text>
<text x="27" y="38.1">LGAD1</text>
<text x="80.3" y="36.8">ETROC2</text>
<text x="81.6" y="39.4">LGAD2</text>
<text x="132.4" y="36.8">ETROC3</text>
<text x="184.4" y="38.1">ETROC4</text>
<text x="185.8" y="40.6">LGAD4</text>
<text x="24.1" y="58.4">V_{ref}</text>
<text x="188" y="62.2">VSS</text>
<text x="240" y="63.5">VSS</text>
<text x="248.9" y="101.6">2.5V</text>
<text x="124.8" y="118.1">LGAD4</text>
<text x="69.8" y="125.7">CS</text>
<text x="123.5" y="120.6">ETROC4</text>
<text x="66.5" y="128.3">~{RESET}</text>
<text x="68.6" y="130.8">~{RDY}</text>
<text x="85.1" y="130.8">DOUT</text>
<text x="85.1" y="128.3">CLK</text>
<text x="127.5" y="130.8">V_{ref}</text>
<text x="157.5" y="130.8">23 DOUT</text>
<text x="157.5" y="128.3">24 DIN</text>
<text x="85.1" y="133.3">DIN</text>
<text x="123.5" y="133.3">ETROC3</text>
<text x="124.8" y="135.9">LGAD1</text>
<text x="157.5" y="135.9">21 CS</text>
<text x="157.5" y="133.3">22 ~{RDY}</text>
<text x="123.5" y="138.4">ETROC1</text>
<text x="123.5" y="143.5">ETROC211</text>
<text x="124.8" y="141">LGAD210</text>
<text x="157.5" y="141">19 ~{RESET}</text>
<text x="157.5" y="138.4">20 CLK</text>
<text x="54.6" y="144.8">VSS</text>
<text x="126.5" y="148.6">2.5V 13</text>
<text x="127.5" y="146">V_{ref}</text>
<text x="130.8" y="146">12</text>
<text x="157.5" y="151.1">15 LGAD3</text>
</g>
<text font-size="1.8" fill="#008400" x="133.7" y="39.4">LGAD3</text>
<g font-size="1.8" fill="#0000c2">
<text x="39.4" y="74.1">Single</text>
<text x="39.4" y="76.1">R =</text>
<text x="44.5" y="76.1">34.6</text>
<text x="46.4" y="74.1">Resistance:</text>
<text x="49.8" y="76.1">*</text>
<text x="51.9" y="76.1">T [C]</text>
<text x="58.1" y="76.1">+</text>
<text x="60.8" y="76.1">9600</text>
<text x="39.4" y="78.2">Four</text>
<text x="39.4" y="80.2">R_{ser}</text>
<text x="44.1" y="80.2">=</text>
<text x="44.7" y="78.2">in</text>
<text x="46.8" y="80.2">4*R</text>
<text x="47.5" y="78.2">Series:</text>
<text x="51.3" y="80.2">=</text>
<text x="54" y="80.2">138.4</text>
<text x="60.6" y="80.2">*</text>
<text x="62.7" y="80.2">T [C]</text>
<text x="68.9" y="80.2">+</text>
<text x="71.5" y="80.2">38400</text>
<text x="39.4" y="84.3">V_{sense} V *</text>
<text x="43.6" y="86.3">4.5mV/[C]</text>
<text x="45.9" y="84.3">=</text>
<text x="52.9" y="84.3">(R_{ser}</text>
<text x="54.9" y="86.3">near</text>
<text x="58.4" y="84.3">/</text>
<text x="60.1" y="86.3">T=0</text>
<text x="60.9" y="84.3">(R_{ser}</text>
<text x="65" y="86.3">[C]</text>
<text x="66.4" y="84.3">+</text>
<text x="69.1" y="84.3">40k))</text>
<text x="227.3" y="93.7">*(Optional)*</text>
<text x="227.3" y="95.7">Populate</text>
<text x="236.8" y="95.7">2.5V</text>
<text x="242" y="95.7">reference</text>
<text x="252" y="95.7">for</text>
<text x="255.8" y="95.7">absolute</text>
<text x="227.3" y="97.8">(vs</text>
<text x="231.3" y="97.8">ratiometric)measurements.</text>
<text x="22.6" y="135.2" transform="rotate(-90 22.6 135.2)">Serpantines</text>
<text x="22.6" y="142.5" transform="rotate(-90 22.6 142.5)">Heater</text>
<text x="68.6" y="143.2">5V</text>
<text x="72" y="143.2">for</text>
<text x="75.8" y="143.2">ADCs and</text>
<text x="86.1" y="143.2">to</text>
<text x="89.1" y="143.2">power</text>
<text x="95.7" y="143.2">the</text>
<text x="68.6" y="145.2">temperature</text>
<text x="68.6" y="149.3">VCC is</text>
<text x="76.1" y="149.3">the</text>
<text x="80.2" y="149.3">heater</text>
<text x="81.1" y="145.2">sense</text>
<text x="87.3" y="149.3">power.</text>
<text x="87.6" y="145.2">voltage</text>
<text x="95.6" y="145.2">dividers</text>
<text x="21.6" y="150.3">Populate</text>
<text x="21.6" y="152.4">Populate</text>
<text x="31.1" y="150.3">JMPR1</text>
<text x="31.1" y="152.4">JMPR2</text>
<text x="38.3" y="150.3">to</text>
<text x="38.3" y="152.4">to</text>
<text x="41.3" y="150.3">enable</text>
<text x="41.3" y="152.4">enable</text>
<text x="48.7" y="150.3">PCB</text>
<text x="48.7" y="152.4">chip</text>
<text x="53.7" y="150.3">Heating</text>
<text x="53.9" y="152.4">heating</text>
<text x="73.1" y="151.3">Nominal</text>
<text x="73.1" y="155.4">For</text>
<text x="77.2" y="155.4">chip</text>
<text x="81.9" y="151.3">9V</text>
<text x="82.3" y="155.4">heating,</text>
<text x="85.3" y="151.3">for</text>
<text x="89.1" y="151.3">PCB</text>
<text x="91.1" y="155.4">Nominal</text>
<text x="94.1" y="151.3">heating</text>
<text x="99.9" y="155.4">voltage</text>
<text x="77.5" y="157.5">V =</text>
<text x="82.4" y="157.5">sqrt(3.2</text>
<text x="93.2" y="157.5">150</text>
<text x="100" y="157.5">N_{engaged_heaters} 4)</text>
<text x="115.2" y="157.5">/</text>
</g>
</svg>
